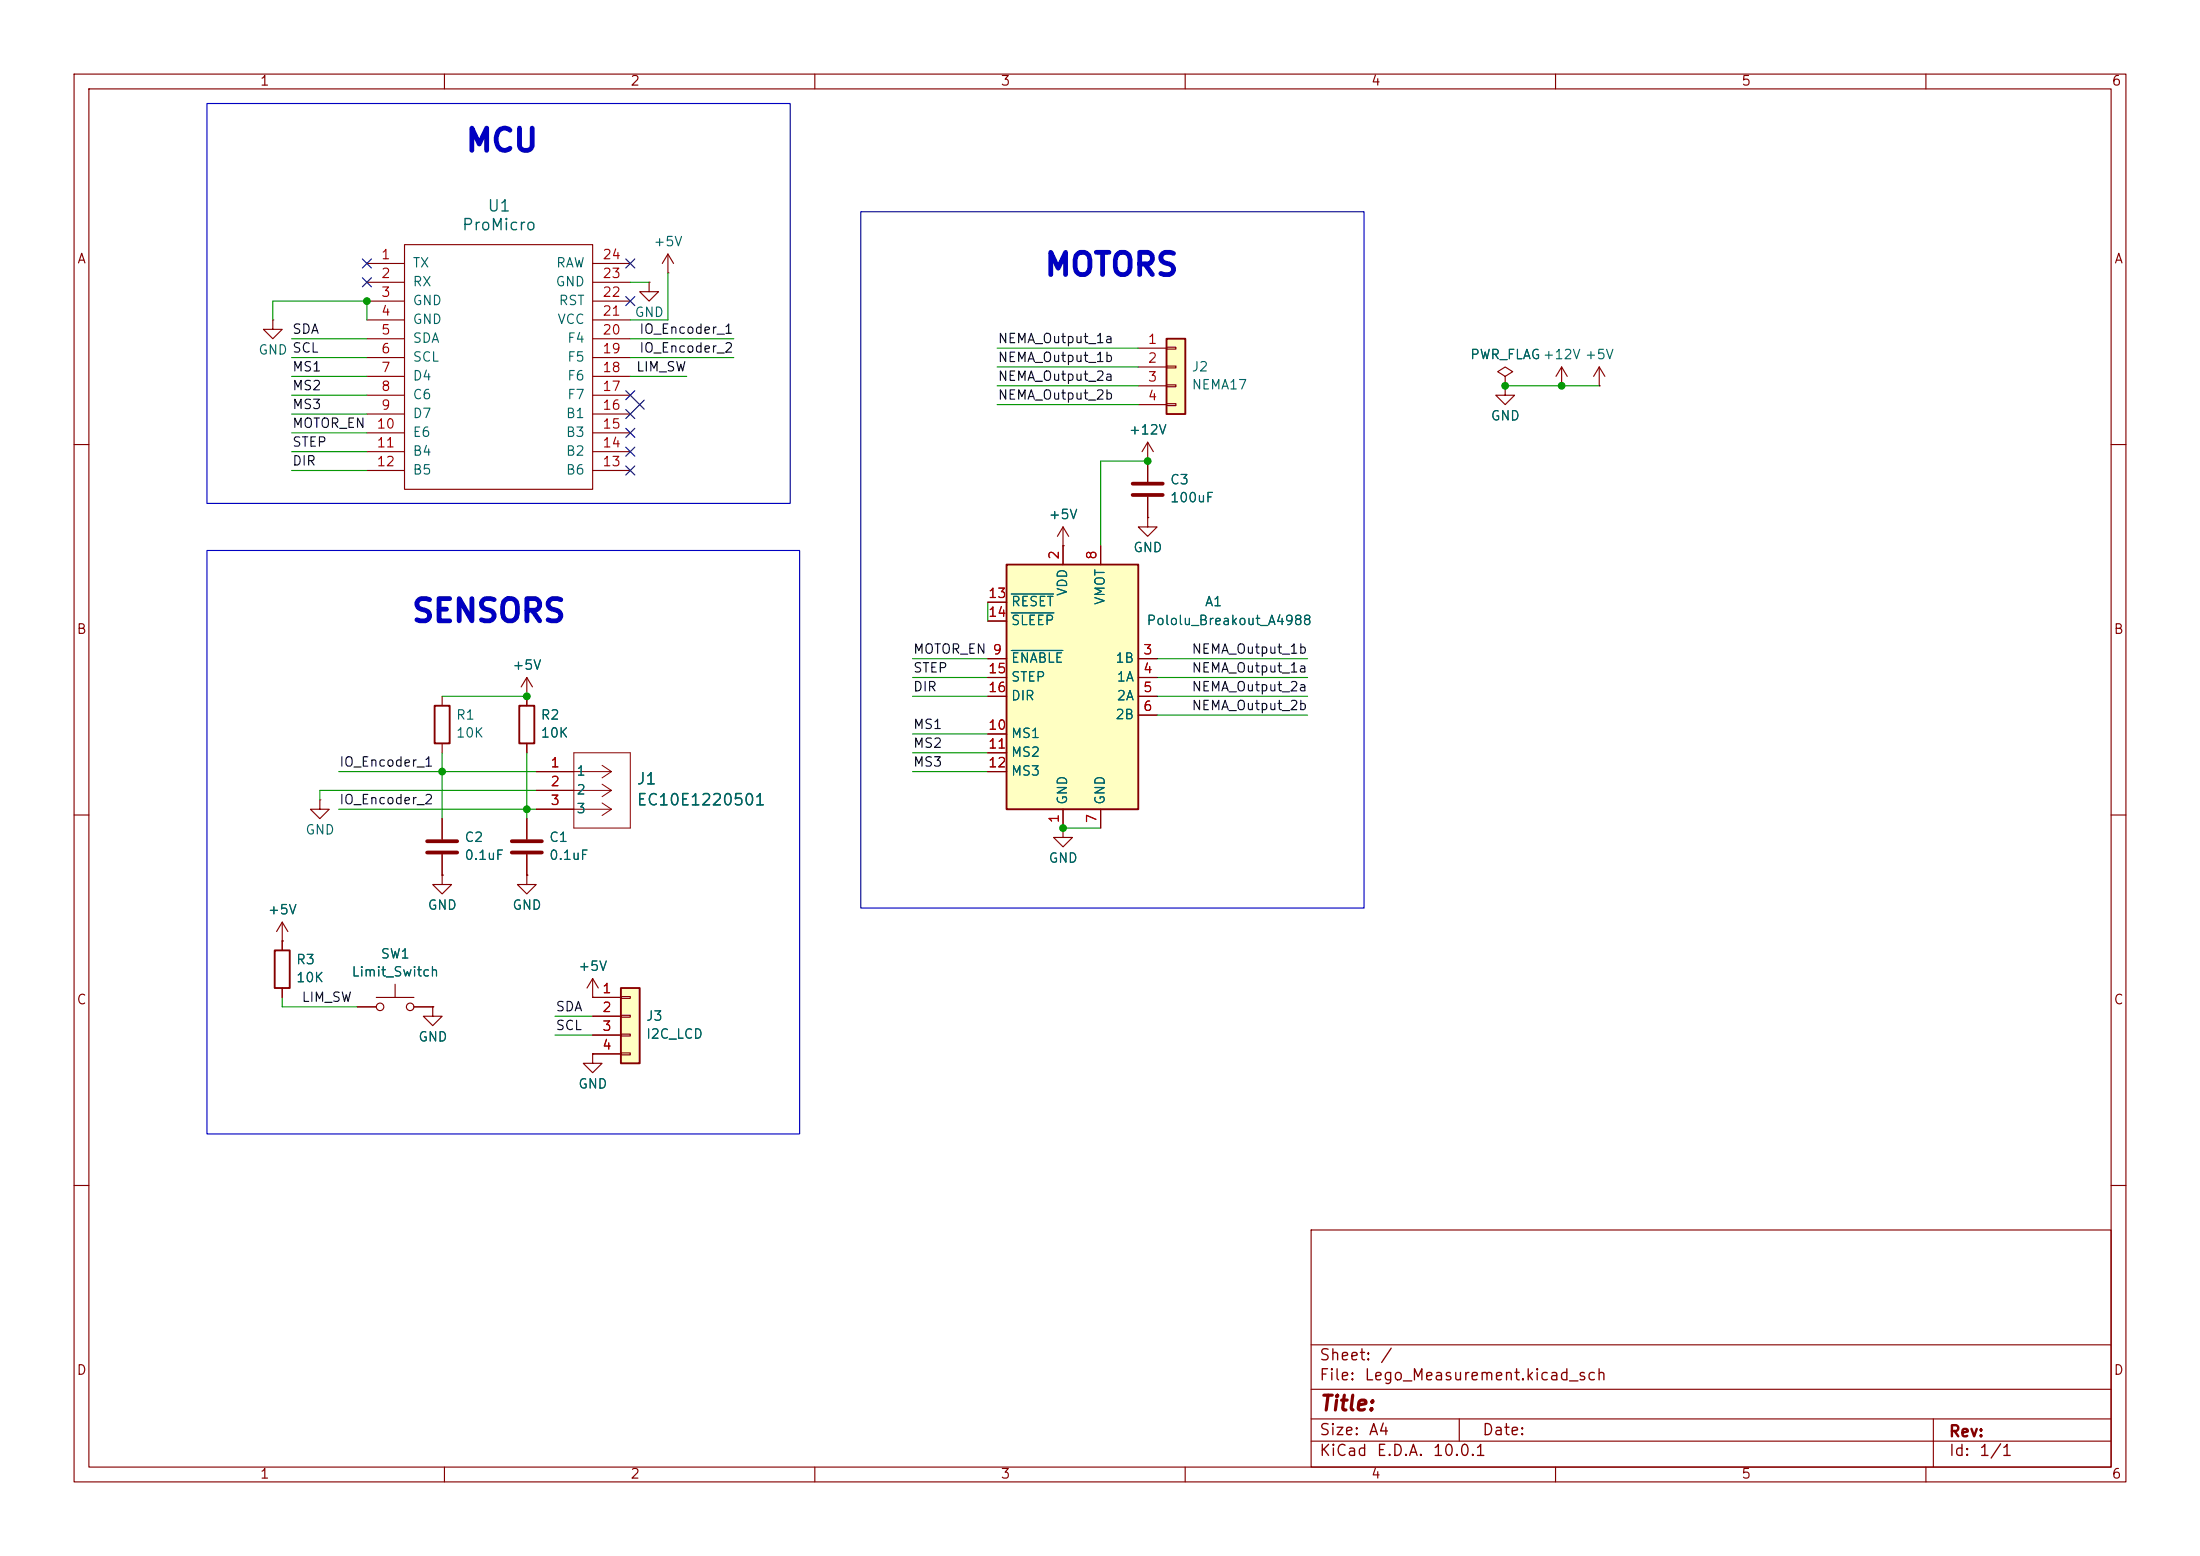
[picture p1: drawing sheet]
<svg xmlns="http://www.w3.org/2000/svg" width="297mm" height="210mm" viewBox="0 0 297 210" stroke-linecap="round" stroke-linejoin="round" font-family="sans-serif">
<g fill="none" stroke="#840000" stroke-width=".15">
<path d="M10 10h277v190h-277zM12 12h273v186h-273zM60 10v2M110 10v2M160 10v2M210 10v2M260 10v2M49.5 35.6h5.1M49.5 38.1h5.1M54.6 33h25.4v33h-25.4zM80 35.6h5.1M80 38.1h5.1"/>
<path d="M87.6 38.1v1.3h1.3l-1.3 1.2-1.2-1.2h1.2M87.6 38.1h.1M90.2 36.8h.1M90.2 34.3l-.8 1.3M90.2 34.3l.7 1.3M90.2 34.3v2.5M49.5 40.6h5.1M49.5 43.2h5.1M49.5 45.7h5.1M49.5 48.3h5.1M49.5 50.8h5.1M49.5 53.3h5.1"/>
<path d="M49.5 55.9h5.1M49.5 58.4h5.1M80 40.6h5.1M80 43.2h5.1M80 45.7h5.1M80 48.3h5.1M80 50.8h5.1M80 53.3h5.1M80 55.9h5.1M80 58.4h5.1M154.9 59.7l-.7 1.3M154.9 59.7l.8 1.3"/>
<path d="M154.9 59.7v2.5M203.2 52.1v1.2h1.3l-1.3 1.3-1.3-1.3h1.3M203.2 52.1h.1M210.8 52.1h.1M210.8 49.5l-.7 1.3M210.8 49.5l.8 1.3M210.8 49.5v2.6M10 60h2M49.5 61h5.1M49.5 63.5h5.1M80 61h5.1M80 63.5h5.1"/>
<path d="M143.5 73.7h.1M143.5 71.1l-.8 1.3M143.5 71.1l.8 1.3M143.5 71.1v2.6M154.9 62.2h.1M285 60h2M10 110h2M43.2 108v1.2h1.2l-1.2 1.3-1.3-1.3h1.3M43.2 108h.1M59.7 118.1v1.3h1.3l-1.3 1.3-1.3-1.3h1.3M59.7 118.1h.1M59.7 110.5v2.8"/>
<path d="M59.7 115.3v2.8M71.1 118.1v1.3h1.3l-1.3 1.3-1.3-1.3h1.3M71.1 118.1h.1M285 110h2M80 134.6h.1M80 132.1l-.8 1.3M80 132.1l.8 1.3M80 132.1v2.5M10 160h2M177 166h108v32h-108zM285 160h2M60 198v2"/>
<path d="M110 198v2M160 198v2M177 194.5h108M177 191.5h108M177 187.5h108M177 181.5h108M197 191.5v3M210 198v2M260 198v2M261 191.5v6.5"/>
</g>
<path d="M57.7 113.5h4M57.7 115.1h4" fill="none" stroke="#840000" stroke-width=".51"/>
<path d="M157.5 45.7h2.5v10.2h-2.5z" fill="#ffffc2"/>
<path d="M157.5 45.7h2.5v10.2h-2.5z" fill="none" stroke="#840000" stroke-width=".25"/>
<g fill="none" stroke="#840000" stroke-width=".15">
<path d="M36.8 43.2v1.3h1.3l-1.3 1.2-1.2-1.2h1.2M36.8 43.2h.1M153.7 47h3.8M153.7 49.5h3.8M153.7 52.1h3.8M153.7 54.6h3.8M157.5 46.9h1.2v.2h-1.2zM157.5 49.4h1.2v.3h-1.2zM157.5 51.9h1.2v.3h-1.2zM157.5 54.5h1.2v.2h-1.2zM203.2 50.8l1-.6-1-.7-1 .7 1 .6v1.3M203.2 52.1h.1"/>
<path d="M215.9 52.1h.1M215.9 49.5l-.8 1.3M215.9 49.5l.8 1.3M215.9 49.5v2.6M154.9 69.9v1.2h1.3l-1.3 1.3-1.2-1.3h1.2M154.9 69.9h.1M154.9 62.2v2.8M154.9 67.1v2.8M72.4 104.1h5.1M72.4 106.7h5.1M72.4 109.2h5.1"/>
</g>
<path d="M152.9 65.3h4.1M152.9 66.8h4.1" fill="none" stroke="#840000" stroke-width=".51"/>
<path d="M77.5 101.6h7.6v10.2h-7.6zM77.5 104.1h5M77.5 106.7h5M77.5 109.2h5M81.3 103.3l1.2 .8M81.3 105.8l1.2 .9M81.3 108.4l1.2 .8M82.5 104.1l-1.2 .9M82.5 106.7l-1.2 .8M82.5 109.2l-1.2 .9" fill="none" stroke="#840000" stroke-width=".14"/>
<path d="M135.9 76.2h17.8v33h-17.8z" fill="#ffffc2"/>
<path d="M135.9 76.2h17.8v33h-17.8zM37.1 128.3h2v5.1h-2z" fill="none" stroke="#840000" stroke-width=".25"/>
<g fill="none" stroke="#840000" stroke-width=".15">
<path d="M143.5 73.7v2.5M148.6 73.7v2.5M133.3 88.9h2.6M133.3 91.4h2.6M133.3 94h2.6M133.3 99.1h2.6M133.3 81.3h2.6M133.3 83.8h2.6M153.7 88.9h2.5M153.7 91.4h2.5M153.7 94h2.5M153.7 96.5h2.5"/>
<path d="M133.3 101.6h2.6M133.3 104.1h2.6M143.5 111.8v1.2h1.3l-1.3 1.3-1.3-1.3h1.3M143.5 111.8h.1M143.5 109.2v2.6M148.6 109.2v2.6M38.1 127h.1M38.1 124.5l-.8 1.2M38.1 124.5l.8 1.2M38.1 124.5v3.8M38.1 133.4v1.2M80 142.2v1.3h1.3l-1.3 1.3-1.3-1.3h1.3"/>
<path d="M80 142.2h.1"/>
</g>
<path d="M136.5 87.8h7M136.5 80.2h5.7M136.5 82.7h5.8" fill="none" stroke="#006464" stroke-width=".15"/>
<path d="M83.8 133.4h2.6v10.1h-2.6z" fill="#ffffc2"/>
<path d="M58.7 95.3h2v5h-2zM70.1 95.3h2v5h-2zM83.8 133.4h2.6v10.1h-2.6z" fill="none" stroke="#840000" stroke-width=".25"/>
<g fill="none" stroke="#840000" stroke-width=".15">
<path d="M203.2 52.1h.1M143.5 73.7h.1M143.5 73.7v2.5M148.6 73.7v2.5M154.9 62.2h.1M154.9 69.9h.1M154.9 62.2v2.8M154.9 67.1v2.8M59.7 94v1.3M71.1 94h.1M71.1 91.4v3.9M71.1 91.4l-.7 1.3"/>
<path d="M71.1 91.4l.8 1.3M133.3 88.9h2.6M133.3 91.4h2.6M133.3 94h2.6M133.3 99.1h2.6M133.3 81.3h2.6M133.3 83.8h2.6M153.7 88.9h2.5M153.7 91.4h2.5M153.7 94h2.5M153.7 96.5h2.5M59.7 118.1h.1"/>
<path d="M59.7 100.3v1.3M59.7 110.5v2.8M59.7 115.3v2.8M71.1 118.1h.1M71.1 100.3v1.3M71.1 110.5v2.8M71.1 115.3v2.8M72.4 104.1h5.1M72.4 106.7h5.1M72.4 109.2h5.1M133.3 101.6h2.6M133.3 104.1h2.6"/>
<path d="M143.5 111.8h.1M143.5 109.2v2.6M148.6 109.2v2.6M38.1 127h.1M38.1 127v1.3M38.1 133.4v1.2M48.3 135.9h2.5M50.8 134.6h5.1M53.3 132.8v1.8M55.9 135.9h2.5M58.4 135.9v1.3h1.3l-1.3 1.2-1.3-1.2h1.3M58.4 135.9h.1"/>
<path d="M80 134.6h.1M80 134.6h3.8M80 137.2h3.8M80 139.7h3.8M83.8 134.5h1.3v.2h-1.3zM83.8 137h1.3v.3h-1.3zM83.8 139.6h1.3v.2h-1.3zM80 142.2h.1M80 142.2h3.8M83.8 142.1h1.3v.3h-1.3z"/>
<circle cx="51.3" cy="135.9" r=".51"/>
<circle cx="55.4" cy="135.9" r=".51"/>
</g>
<path d="M69.1 113.5h4.1M69.1 115.1h4.1" fill="none" stroke="#840000" stroke-width=".51"/>
<g fill="none" stroke="#009600" stroke-width=".15">
<path d="M85.1 38.1h2.5M90.2 36.8v6.4h-5.1M36.8 43.2v-2.6h12.7v2.6M39.4 58.4h10.1M39.4 55.9h10.1M39.4 50.8h10.1M39.4 48.3h10.1M39.4 53.3h10.1M39.4 45.7h10.1M85.1 50.8h7.6M85.1 48.3h14M85.1 45.7h14"/>
<path d="M134.6 52.1h19.1M134.6 54.6h19.1M134.6 47h19.1M134.6 49.5h19.1M203.2 52.1h12.7M39.4 63.5h10.1M39.4 61h10.1M154.9 62.2h-6.3v11.5M59.7 94h11.4M123.2 94h10.1M123.2 88.9h10.1M123.2 91.4h10.1"/>
<path d="M123.2 99.1h10.1M133.3 81.3v2.5M156.2 94h20.3M156.2 88.9h20.3M156.2 91.4h20.3M156.2 96.5h20.3M45.7 104.1h26.7M45.7 109.2h26.7M59.7 101.6v8.9M71.1 101.6v8.9M72.4 106.7h-29.2v1.3M123.2 101.6h10.1"/>
<path d="M123.2 104.1h10.1M143.5 111.8h5.1M38.1 134.6v1.3h10.2M74.9 139.7h5.1M74.9 137.2h5.1"/>
</g>
<g fill="none" stroke="#000084" stroke-width=".15">
<path d="M48.9 37.5l1.2 1.2M48.9 35l1.2 1.2M50.1 37.5l-1.2 1.2M50.1 35l-1.2 1.2M84.5 35l1.2 1.2M85.7 35l-1.2 1.2M84.5 55.3l1.2 1.2M84.5 57.8l1.2 1.2M84.5 40l1.2 1.2M84.5 52.7l1.2 1.2M85.7 55.3l-1.2 1.2M85.7 57.8l-1.2 1.2"/>
<path d="M85.7 40l-1.2 1.2M85.7 52.7l-1.2 1.2M85.8 54l1.2 1.2M87 54l-1.2 1.2M84.5 62.9l1.2 1.2M84.5 60.4l1.2 1.2M85.7 62.9l-1.2 1.2M85.7 60.4l-1.2 1.2"/>
</g>
<path d="M27.9 14h78.8v53.9h-78.8zM116.2 28.6h67.9v94h-67.9zM27.9 74.3h80v78.7h-80z" fill="none" stroke="#0000c2" stroke-width=".15"/>
<path d="M136.5 87.8h7M136.5 80.2h5.7M136.5 82.7h5.8" fill="none" stroke="#006464" stroke-width=".15"/>
<g fill="#009600" stroke="#009600" stroke-width=".14">
<circle cx="59.7" cy="104.1" r=".46"/>
<circle cx="154.9" cy="62.2" r=".46"/>
<circle cx="210.8" cy="52.1" r=".46"/>
<circle cx="203.2" cy="52.1" r=".46"/>
<circle cx="49.5" cy="40.6" r=".46"/>
<circle cx="143.5" cy="111.8" r=".46"/>
<circle cx="71.1" cy="109.2" r=".46"/>
<circle cx="71.1" cy="94" r=".46"/>
</g>
<g font-size="3" fill="#0000c2">
<text x="62.7" y="21.2">MCU</text>
<text x="140.8" y="38">MOTORS</text>
<text x="55.4" y="84.7">SENSORS</text>
</g>
<text font-size="2" fill="#840000" x="178" y="190.9">Title:</text>
<g font-size="1.5" fill="#006464">
<text x="65.7" y="28.9">U1</text>
<text x="62.3" y="31.5">ProMicro</text>
<text x="85.8" y="106.3">J1</text>
<text x="85.8" y="109.1">EC10E1220501</text>
</g>
<g font-size="1.5" fill="#840000">
<text x="178" y="184">Sheet:</text>
<text x="186.2" y="184">/</text>
<text x="178" y="186.7">File:</text>
<text x="184.1" y="186.7">Lego_Measurement.kicad_sch</text>
<text x="178" y="196.9">KiCad</text>
<text x="178" y="194.1">Size:</text>
<text x="184.7" y="194.1">A4</text>
<text x="185.7" y="196.9">E.D.A.</text>
<text x="193.3" y="196.9">10.0.1</text>
<text x="200" y="194.1">Date:</text>
<text x="263" y="194.3">Rev:</text>
<text x="263" y="196.9">Id:</text>
<text x="267.1" y="196.9">1/1</text>
</g>
<g font-size="1.3" fill="#840000">
<text x="35" y="11.9">1</text>
<text x="85" y="11.9">2</text>
<text x="135" y="11.9">3</text>
<text x="185" y="11.9">4</text>
<text x="235" y="11.9">5</text>
<text x="285" y="11.9">6</text>
<text x="10.3" y="35.9">A</text>
<text x="285.3" y="35.9">A</text>
<text x="10.3" y="85.9">B</text>
<text x="285.3" y="85.9">B</text>
<text x="10.3" y="135.9">C</text>
<text x="285.3" y="135.9">C</text>
<text x="10.3" y="185.9">D</text>
<text x="285.3" y="185.9">D</text>
<text x="35" y="199.9">1</text>
<text x="85" y="199.9">2</text>
<text x="135" y="199.9">3</text>
<text x="185" y="199.9">4</text>
<text x="235" y="199.9">5</text>
<text x="285" y="199.9">6</text>
</g>
<g font-size="1.3" fill="#a90000">
<text x="51.4" y="35.3">1</text>
<text x="81.2" y="35.3">24</text>
<text x="51.4" y="37.8">2</text>
<text x="51.4" y="40.4">3</text>
<text x="81.2" y="40.4">22</text>
<text x="81.2" y="37.8">23</text>
<text x="51.4" y="42.9">4</text>
<text x="51.4" y="45.5">5</text>
<text x="81.2" y="45.5">20</text>
<text x="81.2" y="42.9">21</text>
<text x="154.9" y="46.7">1</text>
<text x="51.4" y="48">6</text>
<text x="51.4" y="50.5">7</text>
<text x="51.4" y="53.1">8</text>
<text x="81.2" y="53.1">17</text>
<text x="81.2" y="50.5">18</text>
<text x="81.2" y="48">19</text>
<text x="154.9" y="49.3">2</text>
<text x="154.9" y="51.8">3</text>
<text x="50.8" y="58.2">10</text>
<text x="51.4" y="55.6">9</text>
<text x="81.2" y="58.2">15</text>
<text x="81.2" y="55.6">16</text>
<text x="154.9" y="54.4">4</text>
<text x="50.8" y="60.7">11</text>
<text x="50.8" y="63.2">12</text>
<text x="81.2" y="63.2">13</text>
<text x="81.2" y="60.7">14</text>
<text x="143.3" y="75.6" transform="rotate(-90 143.3 75.6)">2</text>
<text x="148.3" y="75.6" transform="rotate(-90 148.3 75.6)">8</text>
<text x="133.3" y="81">13</text>
<text x="133.3" y="83.6">14</text>
<text x="133.9" y="88.6">9</text>
<text x="154.2" y="88.6">3</text>
<text x="133.3" y="91.2">15</text>
<text x="133.3" y="93.7">16</text>
<text x="154.2" y="91.2">4</text>
<text x="154.2" y="93.7">5</text>
<text x="133.3" y="98.8">10</text>
<text x="133.3" y="101.3">11</text>
<text x="154.2" y="96.3">6</text>
<text x="74.2" y="103.9">1</text>
<text x="74.2" y="106.4">2</text>
<text x="133.3" y="103.9">12</text>
<text x="74.2" y="109">3</text>
<text x="143.3" y="111.2" transform="rotate(-90 143.3 111.2)">1</text>
<text x="148.3" y="111.2" transform="rotate(-90 148.3 111.2)">7</text>
<text x="81.2" y="134.4">1</text>
<text x="81.2" y="136.9">2</text>
<text x="81.2" y="139.4">3</text>
<text x="81.2" y="142">4</text>
</g>
<g font-size="1.3" fill="#006464">
<text x="88.1" y="33.6">+5V</text>
<text x="55.6" y="36.4">TX</text>
<text x="55.6" y="39">RX</text>
<text x="55.6" y="41.5">GND</text>
<text x="74.9" y="39">GND</text>
<text x="75" y="36.4">RAW</text>
<text x="75.3" y="41.5">RST</text>
<text x="55.6" y="44">GND</text>
<text x="55.6" y="46.6">SDA</text>
<text x="75.2" y="44">VCC</text>
<text x="76.5" y="46.6">F4</text>
<text x="85.6" y="43.1">GND</text>
<text x="34.8" y="48.2">GND SCL</text>
<text x="55.6" y="49.1">SCL</text>
<text x="55.6" y="51.7">D4</text>
<text x="76.5" y="51.7">F6</text>
<text x="76.5" y="49.1">F5</text>
<text x="160.8" y="50.5">J2</text>
<text x="160.8" y="52.9">NEMA17</text>
<text x="198.4" y="48.8">PWR_FLAG+12V +5V</text>
<text x="198.4" y="48.8">PWR_FLAG</text>
<text x="55.6" y="54.2">C6</text>
<text x="55.6" y="56.7">D7</text>
<text x="55.6" y="59.3">E6</text>
<text x="76.3" y="59.3">B3</text>
<text x="76.3" y="56.7">B1</text>
<text x="76.5" y="54.2">F7</text>
<text x="152.3" y="59">+12V</text>
<text x="201.2" y="57.1">GND</text>
<text x="55.6" y="61.8">B4</text>
<text x="55.6" y="64.4">B5</text>
<text x="76.3" y="64.4">B6</text>
<text x="76.3" y="61.8">B2</text>
<text x="157.9" y="65.7">C3</text>
<text x="141.5" y="70.4">+5V</text>
<text x="157.9" y="68.1">100uF</text>
<text x="152.9" y="74.8">GND</text>
<text x="136.4" y="82.1">RESET</text>
<text x="144.4" y="80.5" transform="rotate(-90 144.4 80.5)">VDD</text>
<text x="149.5" y="81.7" transform="rotate(-90 149.5 81.7)">VMOT</text>
<text x="162.6" y="82.1">A1</text>
<text x="136.4" y="89.8">ENABLE</text>
<text x="136.4" y="84.7">SLEEP</text>
<text x="150.5" y="89.8">1B</text>
<text x="154.7" y="84.7">Pololu_Breakout_A4988</text>
<text x="69.1" y="90.7">+5V</text>
<text x="136.4" y="92.3">STEP</text>
<text x="136.4" y="94.8">DIR</text>
<text x="150.7" y="92.3">1A</text>
<text x="150.7" y="94.8">2A</text>
<text x="61.5" y="97.4">R1</text>
<text x="61.5" y="99.9">10K</text>
<text x="72.9" y="97.4">R2</text>
<text x="72.9" y="99.9">10K</text>
<text x="136.4" y="99.9">MS1</text>
<text x="150.5" y="97.4">2B</text>
<text x="77.7" y="105">1</text>
<text x="77.7" y="107.5">2</text>
<text x="136.4" y="102.5">MS2</text>
<text x="136.4" y="105">MS3</text>
<text x="41.1" y="112.9">GND</text>
<text x="62.6" y="114">C2</text>
<text x="74.1" y="114">C1</text>
<text x="77.7" y="110.1">3</text>
<text x="144.4" y="108.7" transform="rotate(-90 144.4 108.7)">GND</text>
<text x="149.5" y="108.7" transform="rotate(-90 149.5 108.7)">GND</text>
<text x="62.6" y="116.4">0.1uF</text>
<text x="74.1" y="116.4">0.1uF</text>
<text x="141.5" y="116.8">GND</text>
<text x="36.1" y="123.7">+5V</text>
<text x="57.7" y="123.1">GND</text>
<text x="69.1" y="123.1">GND</text>
<text x="39.9" y="130.5">R3</text>
<text x="51.3" y="129.7">SW1</text>
<text x="78" y="131.4">+5V</text>
<text x="39.9" y="132.9">10K</text>
<text x="47.4" y="132.1">Limit_Switch</text>
<text x="56.4" y="140.9">GND</text>
<text x="87.1" y="138.1">J3</text>
<text x="87.1" y="140.5">I2C_LCD</text>
<text x="78" y="147.2">GND</text>
</g>
<g font-size="1.3" fill="#0f0f0f">
<text x="39.4" y="45.4">SDA</text>
<text x="86.2" y="47.9">IO_Encoder_2</text>
<text x="86.2" y="45.4">IO_Encoder_1</text>
<text x="134.6" y="46.6">NEMA_Output_1a</text>
<text x="39.4" y="53">MS2</text>
<text x="39.4" y="50.5">MS1</text>
<text x="85.8" y="50.5">LIM_SW</text>
<text x="134.6" y="51.7">NEMA_Output_2a</text>
<text x="134.6" y="49.2">NEMA_Output_1b</text>
<text x="39.4" y="58.1">MOTOR_EN</text>
<text x="39.4" y="55.5">MS3</text>
<text x="134.6" y="54.3">NEMA_Output_2b</text>
<text x="39.4" y="63.2">DIR</text>
<text x="39.4" y="60.6">STEP</text>
<text x="123.2" y="88.6">MOTOR_EN 9</text>
<text x="160.8" y="88.6">NEMA_Output_1b</text>
<text x="123.2" y="91.1">STEP</text>
<text x="123.2" y="93.6">DIR</text>
<text x="160.8" y="93.6">NEMA_Output_2a</text>
<text x="160.8" y="91.1">NEMA_Output_1a</text>
<text x="123.2" y="101.3">MS2</text>
<text x="123.2" y="98.7">MS1</text>
<text x="160.8" y="96.2">NEMA_Output_2b</text>
<text x="45.7" y="103.8">IO_Encoder_1</text>
<text x="123.2" y="103.8">MS3</text>
<text x="45.7" y="108.9">IO_Encoder_2</text>
<text x="40.6" y="135.5">LIM_SW</text>
<text x="74.9" y="136.8">SDA</text>
<text x="74.9" y="139.4">SCL</text>
</g>
</svg>
